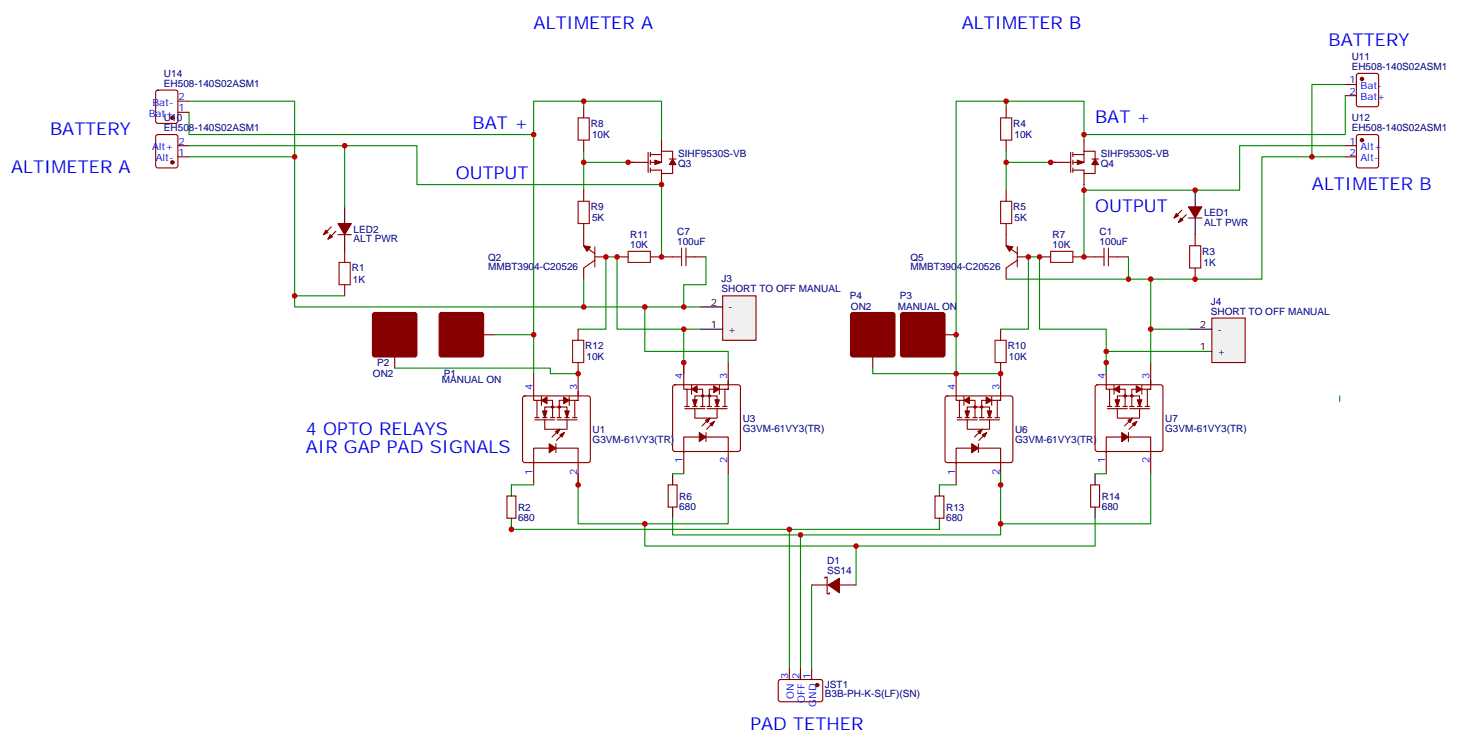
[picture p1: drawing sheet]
<svg xmlns="http://www.w3.org/2000/svg" width="464mm" height="236mm" viewBox="0 0 464 236" stroke-linecap="round" stroke-linejoin="round" font-family="sans-serif">
<g fill="none" stroke="#a10000" stroke-width=".35">
<path d="M183.4 37.4h3.6v7.1h-3.6zM317.5 37.4h3.5v7.1h-3.5zM183.4 63.9h3.6v7h-3.6zM199.3 79.7h7.1v3.6h-7.1zM216.3 78.7v5.6M217.7 78.7v5.6M317.5 63.9h3.5v7h-3.5zM333.4 79.7h7v3.6h-7zM350.3 78.7v5.6M351.7 78.7v5.6M377.5 78h3.5v7h-3.5zM107.6 83.3h3.5v7h-3.5z"/>
<path d="M213.4 81.5h2.9M217.7 81.5h2.8M347.5 81.5h2.8M351.7 81.5h2.8M181.7 108h3.5v7h-3.5zM315.7 108h3.6v7h-3.6z"/>
</g>
<g fill="none" stroke="#870000" stroke-width=".35">
<path d="M185.2 33.9v3.5M319.3 33.9v3.5M185.2 44.5v3.5M319.3 44.5v3.5M105.1 72l-2.4 2.4M106.5 73.4l-2.4 2.4M107.2 74.4h4.3M109.4 79.7v3.6M185.2 60.3v3.6M185.2 70.9v3.5M319.3 60.3v3.6M319.3 70.9v3.5"/>
<path d="M375 66.7l-2.5 2.4M376.4 68.1l-2.5 2.5M377.1 69.1h4.3M379.2 74.4v3.6M109.4 90.3v3.5M195.8 81.5h3.5M206.4 81.5h7M220.5 81.5h3.5M329.8 81.5h3.6M340.4 81.5h7.1M354.5 81.5h3.6M379.2 85v3.5"/>
<path d="M169.3 118.5v8.5h1.1v5.3M183.4 104.4v3.6M183.4 115v12M217 115v8.5h1v5.3M231.1 115v8.5M303.4 118.5v8.5h1v5.3M317.5 104.4v3.6M317.5 115v12M351 115v8.5h1.1v5.3M365.1 115v8.5M166 125.8l.5-.2h20.1l.5 .2 .2 .5v19.8l-.2 .4-.5 .3h-20.1l-.5-.3-.2-.4v-19.8zM169.7 133.2h6.3"/>
<path d="M169.7 132.5h1.4M170.4 127h1.4M171.8 125.8v2.8M172.2 132.5h1.4M172.9 133.2v2.8M172.9 136.2h7M173.6 127h1.7v2.1h-2.4v3.2M174.6 132.5h1.4M175.3 132.3v-3.2h4.6v3.2M176.7 133.2h6.4M176.7 132.5h1.5M177.6 136.2l-2.4 2.4"/>
<path d="M178.9 127h-1.5v5.3M179 137.2l-2.4 2.5M179.2 132.5h1.4M179.9 133.2v2.8M180.6 127h2.8h-.3M180.6 125.8v2.8M181.7 132.5h1.4M182.4 127v5.3M213.7 122.3l.4-.2h20.1l.5 .2 .2 .5v19.7l-.2 .5-.5 .2h-20.1l-.5-.2-.2-.5v-19.7zM217.3 129.6h6.4M217.3 128.9h1.4M218 123.5h1.4"/>
<path d="M219.4 122.2v2.9M219.8 128.9h1.4M220.5 129.6v2.9M220.5 132.6h7M221.2 123.5h1.8v2.1h-2.5v3.2M222.2 128.9h1.5M223 128.8v-3.2h4.5v3.2M224 137.2v2.9M224.4 129.6h6.3M224.4 128.9h1.4M225.2 132.6l-2.4 2.5M226.5 123.5h-1.4v5.3"/>
<path d="M226.7 133.7l-2.5 2.5M226.8 128.9h1.4M227.5 129.6v2.9M228.2 123.5h2.9h-.4M228.2 122.2v2.9M229.3 128.9h1.4M230 123.5v5.3M300.1 125.8l.5-.2h20.1l.5 .2 .2 .5v19.8l-.3 .4-.4 .3h-20.1l-.5-.3-.2-.4v-19.8zM303.7 133.2h6.4M303.7 132.5h1.5M304.4 127h1.5M305.9 125.8v2.8"/>
<path d="M306.2 132.5h1.4M306.9 136.2h7.1M306.9 133.2v2.8M307.6 127h1.8v2.1h-2.5v3.2M308.7 132.5h1.4M309.4 132.3v-3.2h4.6v3.2M310.8 133.2h6.3M310.8 132.5h1.4M311.7 136.2l-2.5 2.4M312.9 127h-1.4v5.3M313.1 137.2l-2.5 2.5M313.3 132.5h1.4"/>
<path d="M314 133.2v2.8M314.7 127h2.8h-.4M314.7 125.8v2.8M315.7 132.5h1.4M316.4 127v5.3M347.7 122.3l.5-.2h20.1l.5 .2 .2 .5v19.7l-.2 .5-.5 .2h-20.1l-.5-.2-.2-.5v-19.7zM351.4 129.6h6.3M351.4 128.9h1.4M352.1 123.5h1.4M353.5 122.2v2.9M353.8 128.9h1.4M354.5 132.6h7.1"/>
<path d="M354.5 129.6v2.9M355.2 123.5h1.8v2.1h-2.5v3.2M356.3 128.9h1.4M357 128.8v-3.2h4.6v3.2M358.1 137.2v2.9M358.4 129.6h6.4M358.4 128.9h1.4M359.3 132.6l-2.5 2.5M360.5 123.5h-1.4v5.3M360.7 133.7l-2.5 2.5M360.9 128.9h1.4M361.6 129.6v2.9"/>
<path d="M362.3 123.5h2.8h-.3M362.3 122.2v2.9M363.4 128.9h1.4M364.1 123.5v5.3M169.3 147.1v-4.9h14.1v11.6M169.3 146.8v7M176.4 140.8v2.8M217 143.6v-5h14.1v11.7M217 143.2v7.1M303.4 147.1v-4.9h14.1v11.6M303.4 146.8v7M310.4 140.8v2.8"/>
<path d="M351 143.6v-5h14.1v11.7M351 143.2v7.1"/>
<circle cx="175.3" cy="129.1" r=".35"/>
<circle cx="177.4" cy="129.1" r=".35"/>
<circle cx="223" cy="125.6" r=".35"/>
<circle cx="225.1" cy="125.6" r=".35"/>
<circle cx="309.4" cy="129.1" r=".35"/>
<circle cx="311.5" cy="129.1" r=".35"/>
<circle cx="357" cy="125.6" r=".35"/>
<circle cx="359.1" cy="125.6" r=".35"/>
</g>
<g fill="none" stroke="#008700" stroke-width=".35">
<path d="M60 35.6v7.1h109.3M60 32.1h33.5v17.6h-33.5M185.2 32.1h-15.9v86.4M185.2 33.9v-1.8h24.7v12.4M319.3 33.9v-1.8h24.7v12.4M319.3 32.1h-15.9v86.4M426.9 30.3v12.4h-82.9M426.9 26.8h-10.6v22.9h10.6M60 46.2h49.4v19.4M109.4 46.2h22.9v12.4h77.6v22.9M185.2 48v3.5h15.9M185.2 51.5v8.8"/>
<path d="M319.3 48v3.5h15.8M319.3 51.5v8.8M416.3 49.7h-15.9v38.8h-42.3M426.9 46.2h-33.6v14.1h-49.3v-1.7M344 60.3v21.2M358.1 81.5v7h-38.8M365.1 88.5v26.5M183.4 104.4h8.9v-22.9h3.5v22.9h21.2v14.1M317.5 104.4h8.8v-22.9h3.5v22.9h21.2v14.1M183.4 150.3v15.9h47.7v-15.9M317.5 150.3v15.9h47.6v-15.9M162.3 166.2v1.7h135.8"/>
<path d="M204.6 166.2v7h67v12.4M213.4 164.4v5.3h104.1v-3.5M250.5 167.9v44.1M254 169.7v42.3"/>
</g>
<path d="M109.4 65.6v5.3M109.4 74.4v5.3M379.2 60.3v5.3M379.2 69.1v5.3" fill="none" stroke="#000" stroke-width=".35"/>
<g fill="#870000" stroke="#870000" stroke-width=".35">
<path d="M107.2 70.9h4.3l-2.1 3.5z"/>
<path d="M104.8 74.4l.7 .7-1.4 .7z"/>
<path d="M103.4 73l.7 .7-1.4 .7z"/>
<path d="M226.5 122.4l1.7 1.1-1.7 1z"/>
<path d="M221.9 137.2l2.1 1.4-2.1 1.5z"/>
<path d="M225.2 134.4l1.5-.7-.7 1.4z"/>
<path d="M223.8 133.4l1.4-.8-.7 1.5z"/>
<path d="M219.8 126.8h1.4l-.7 2.1z"/>
<path d="M219.4 123.5l1.8-1.1v2.1z"/>
<path d="M226.8 126.8h1.4l-.7 2.1z"/>
<path d="M178.9 125.9l1.7 1.1-1.7 1.1z"/>
<path d="M174.3 140.8l2.1 1.4-2.1 1.4z"/>
<path d="M177.6 137.9l1.4-.7-.7 1.4z"/>
<path d="M176.2 136.9l1.4-.7-.7 1.4z"/>
<path d="M172.2 130.4h1.4l-.7 2.1z"/>
<path d="M171.8 127l1.8-1.1v2.2z"/>
<path d="M179.2 130.4h1.4l-.7 2.1z"/>
<path d="M312.9 125.9l1.8 1.1-1.8 1.1z"/>
<path d="M308.3 140.8l2.1 1.4-2.1 1.4z"/>
<path d="M311.7 137.9l1.4-.7-.7 1.4z"/>
<path d="M310.3 136.9l1.4-.7-.7 1.4z"/>
<path d="M306.2 130.4h1.4l-.7 2.1z"/>
<path d="M305.9 127l1.7-1.1v2.2z"/>
<path d="M313.3 130.4h1.4l-.7 2.1z"/>
<path d="M360.5 122.4l1.8 1.1-1.8 1z"/>
<path d="M356 137.2l2.1 1.4-2.1 1.5z"/>
<path d="M359.3 134.4l1.4-.7-.7 1.4z"/>
<path d="M357.9 133.4l1.4-.8-.7 1.5z"/>
<path d="M353.8 126.8h1.4l-.7 2.1z"/>
<path d="M353.5 123.5l1.7-1.1v2.1z"/>
<path d="M360.9 126.8h1.4l-.7 2.1z"/>
<path d="M377.1 65.6h4.3l-2.2 3.5z"/>
<path d="M374.6 69.1l.8 .7-1.5 .8z"/>
<path d="M373.2 67.7l.7 .7-1.4 .7z"/>
</g>
<path d="M229.3 93.8h10.6v14.2h-10.6z" fill="#f0f0f0" stroke="#870000" stroke-width=".35"/>
<path d="M222.2 97.4h7.1M222.2 104.4h7.1" fill="none" stroke="#000" stroke-width=".35"/>
<path d="M217 104.4h5.2" fill="none" stroke="#008700" stroke-width=".35"/>
<path d="M384.5 100.9h10.6v14.1h-10.6z" fill="#f0f0f0" stroke="#870000" stroke-width=".35"/>
<path d="M377.5 111.5h7M377.5 104.4h7M162.3 153.8v3.5M213.4 150.3v3.5M298.1 153.8v3.5M347.5 150.3v3.5M162.3 164.4v3.5M213.4 160.9v3.5M298.1 164.4v3.5M347.5 160.9v3.5" fill="none" stroke="#000" stroke-width=".35"/>
<g fill="none" stroke="#008700" stroke-width=".35">
<path d="M93.5 49.7v44.1h15.9M93.5 93.8v3.6h91.7M185.2 88.5v8.9h37M204.6 97.4v14.1h26.5v3.5M224 81.5v8.8h-7v7.1M125.2 116.8h49.4v1.7h8.8M157 106.2h12.3M276.9 116.8v1.7h40.6M351 111.5h26.5M365.1 104.4h12.4M425.1 125.6v1.8M162.3 153.8h7"/>
<path d="M213.4 150.3h3.6M298.1 153.8h5.3M347.5 150.3h3.5M347.5 164.4v8.8h-75.9M257.5 185.6v26.4"/>
</g>
<g fill="#870000" stroke="#870000" stroke-width=".35">
<path d="M139.6 99.3l.5-.2h12.7l.5 .2 .2 .5v12.7l-.3 .5-.4 .2h-12.7l-.5-.2-.3-.5v-12.7z"/>
<path d="M118.4 99.3l.5-.2h12.7l.5 .2 .2 .5v12.7l-.2 .5-.5 .2h-12.7l-.5-.2-.2-.5v-12.7z"/>
<path d="M286 99.3l.5-.2h12.7l.5 .2 .2 .5v12.7l-.3 .5-.4 .2h-12.7l-.5-.2-.2-.5v-12.7z"/>
<path d="M270.1 99.3l.5-.2h12.7l.5 .2 .2 .5v12.7l-.2 .5-.5 .2h-12.7l-.5-.2-.2-.5v-12.7z"/>
<path d="M207.8 50.8l2.1 .7-2.1 .7z"/>
<path d="M213.4 50.4l1.1 1.8h-2.1z"/>
<path d="M341.8 50.8l2.2 .7-2.2 .7z"/>
<path d="M347.5 50.4l1 1.8h-2.1z"/>
<path d="M319.3 78l2.1 .3-1.1 1.4z"/>
<path d="M185.2 78l2.1 .3-1 1.4z"/>
<path d="M262.8 185.6l3.5-2.2v4.6z"/>
<circle cx="54.7" cy="37.4" r=".53"/>
<circle cx="54.7" cy="51.5" r=".53"/>
<circle cx="432.2" cy="25" r=".53"/>
<circle cx="432.2" cy="44.5" r=".53"/>
<circle cx="259.3" cy="217.3" r=".53"/>
</g>
<g fill="none" stroke="#870000" stroke-width=".35">
<path d="M49.6 28.8l.5-.2h5.6l.7 .4v9.5l-.4 .6-5.9 .1-.7-.5v-9.4zM56.4 35.6h3.6M56.4 32.1h3.6M426.9 26.8h3.5M426.9 30.3h3.5M430.6 23.5l.5-.2h5.6l.7 .4v9.5l-.4 .6-5.9 .1-.7-.5v-9.4zM49.6 42.9l.5-.2h5.6l.7 .4v9.5l-.4 .6-5.9 .1-.7-.5v-9.4zM56.4 49.7h3.6M56.4 46.2h3.6M199.3 51.5h6.4M205.7 48.3v6.4M206.4 49h3.5"/>
<path d="M206.4 48.3v1.4M206.4 50.8v1.4M206.4 53.3v1.4M209.9 48h3.5v2.8M209.9 48v3.5h-3.5M209.9 44.5v3.5M209.9 55v3.6M212.4 50.4h2.1M213.4 51.5v3.5h-3.5v-1h-3.5M333.4 51.5h6.3M339.7 48.3v6.4M340.4 49h3.6"/>
<path d="M340.4 48.3v1.4M340.4 50.8v1.4M340.4 53.3v1.4M344 48h3.5v2.8M344 48v3.5h-3.6M344 44.5v3.5M344 55v3.6M346.4 50.4h2.1M347.5 51.5v3.5h-3.5v-1h-3.6M426.9 49.7h3.5M426.9 46.2h3.5M430.6 42.9l.5-.2h5.6l.7 .4v9.5l-.4 .6-5.9 .1-.7-.5v-9.4z"/>
<path d="M185.2 74.4v3.6l3.5 2.4M188.7 78.3v6.4M319.3 74.4v3.6l3.5 2.4M322.8 78.3v6.4M188.7 81.5h3.6M188.7 82.6l-3.5 2.4v3.5M322.8 82.6l-3.5 2.4v3.5M322.8 81.5h3.5M125.2 113.2v3.6M153.5 106.2h3.5M276.9 113.2v3.6M299.9 106.2h3.5"/>
<path d="M160.9 157.3h2.8v7.1h-2.8zM212 153.8h2.8v7.1h-2.8zM296.7 157.3h2.8v7.1h-2.8zM346.1 153.8h2.8v7.1h-2.8zM257.5 185.6h5.3M261.8 183.4v-.3h.7v5.3h.7v-.4M266.3 185.6h5.3M247.2 215.8l.4-.3 13 .1 .5 .7-.1 5.9-.7 .4-12.9-.1-.5-.6v-5.6zM250.5 212v3.5M254 212v3.5M257.5 212v3.5"/>
</g>
<g fill="#c00">
<circle cx="209.9" cy="81.5" r=".88"/>
<circle cx="109.4" cy="46.2" r=".88"/>
<circle cx="185.2" cy="51.5" r=".88"/>
<circle cx="217" cy="115" r=".88"/>
<circle cx="183.4" cy="153.8" r=".88"/>
<circle cx="317.5" cy="153.8" r=".88"/>
<circle cx="351" cy="115" r=".88"/>
<circle cx="319.3" cy="51.5" r=".88"/>
<circle cx="344" cy="42.7" r=".88"/>
<circle cx="344" cy="81.5" r=".88"/>
<circle cx="344" cy="60.3" r=".88"/>
<circle cx="379.2" cy="60.3" r=".88"/>
<circle cx="250.5" cy="167.9" r=".88"/>
<circle cx="254" cy="169.7" r=".88"/>
<circle cx="204.6" cy="166.2" r=".88"/>
<circle cx="358.1" cy="88.5" r=".88"/>
<circle cx="416.3" cy="49.7" r=".88"/>
<circle cx="379.2" cy="88.5" r=".88"/>
<circle cx="183.4" cy="118.5" r=".88"/>
<circle cx="93.5" cy="49.7" r=".88"/>
<circle cx="185.2" cy="97.4" r=".88"/>
<circle cx="217" cy="97.4" r=".88"/>
<circle cx="93.5" cy="93.8" r=".88"/>
<circle cx="209.9" cy="58.6" r=".88"/>
<circle cx="199.3" cy="51.5" r=".88"/>
<circle cx="333.4" cy="51.5" r=".88"/>
<circle cx="317.5" cy="118.5" r=".88"/>
<circle cx="162.3" cy="167.9" r=".88"/>
<circle cx="271.6" cy="173.2" r=".88"/>
<circle cx="317.5" cy="166.2" r=".88"/>
<circle cx="192.3" cy="81.5" r=".88"/>
<circle cx="195.8" cy="81.5" r=".88"/>
<circle cx="217" cy="104.4" r=".88"/>
<circle cx="169.3" cy="106.2" r=".88"/>
<circle cx="169.3" cy="42.7" r=".88"/>
<circle cx="185.2" cy="32.1" r=".88"/>
<circle cx="319.3" cy="32.1" r=".88"/>
<circle cx="326.3" cy="81.5" r=".88"/>
<circle cx="329.8" cy="81.5" r=".88"/>
<circle cx="365.1" cy="88.5" r=".88"/>
<circle cx="204.6" cy="97.4" r=".88"/>
<circle cx="365.1" cy="104.4" r=".88"/>
<circle cx="351" cy="111.5" r=".88"/>
<circle cx="303.4" cy="106.2" r=".88"/>
<circle cx="303.4" cy="118.5" r=".88"/>
</g>
<g font-size="5.6" fill="#00f">
<text x="169.3" y="9.2">ALTIMETER A</text>
<text x="305.2" y="9.2">ALTIMETER B</text>
<text x="421.6" y="14.5">BATTERY</text>
<text x="149.9" y="40.9">BAT +</text>
<text x="347.5" y="39.2">BAT +</text>
<text x="15.9" y="42.7">BATTERY</text>
<text x="3.5" y="55">ALTIMETER A</text>
<text x="144.6" y="56.8">OUTPUT</text>
<text x="416.3" y="60.3">ALTIMETER B</text>
<text x="347.5" y="67.4">OUTPUT</text>
<text x="97" y="137.9">4 OPTO RELAYS</text>
<text x="97" y="143.6">AIR GAP PAD SIGNALS</text>
<text x="238.1" y="231.4">PAD TETHER</text>
</g>
<g font-size="3.2" fill="#000080">
<text x="428.9" y="22.2">EH508-140S02ASM1</text>
<text x="428.9" y="19.1">U11</text>
<text x="52" y="27.5">EH508-140S02ASM1</text>
<text x="52" y="24.3">U14</text>
<text x="52" y="41.6">EH508-140S02ASM1</text>
<text x="52" y="38.5">U10</text>
<text x="187.5" y="40.2">R8</text>
<text x="321.5" y="40.2">R4</text>
<text x="428.9" y="41.6">EH508-140S02ASM1</text>
<text x="428.9" y="38.5">U12</text>
<text x="187.8" y="43.8">10K</text>
<text x="321.9" y="43.8">10K</text>
<text x="215.2" y="49.7">SIHF9530S-VB</text>
<text x="215.2" y="52.8">Q3</text>
<text x="349.2" y="49.7">SIHF9530S-VB</text>
<text x="349.2" y="52.8">Q4</text>
<text x="187.5" y="66.7">R9</text>
<text x="187.8" y="70.2">5K</text>
<text x="321.5" y="66.7">R5</text>
<text x="321.9" y="70.2">5K</text>
<text x="382.1" y="71.6">ALT PWR</text>
<text x="382.1" y="68.5">LED1</text>
<text x="112.2" y="76.9">ALT PWR</text>
<text x="112.2" y="73.8">LED2</text>
<text x="200" y="75.4">R11</text>
<text x="214.9" y="77.6">100uF</text>
<text x="214.9" y="74.4">C7</text>
<text x="334" y="75.4">R7</text>
<text x="348.9" y="77.6">100uF</text>
<text x="348.9" y="74.4">C1</text>
<text x="154.9" y="82.6">Q2</text>
<text x="199.9" y="78.7">10K</text>
<text x="288.9" y="82.6">Q5</text>
<text x="334" y="78.7">10K</text>
<text x="381.5" y="80.8">R3</text>
<text x="111.6" y="86.1">R1</text>
<text x="112" y="89.6">1K</text>
<text x="154.9" y="85.7">MMBT3904-C20526</text>
<text x="229" y="89.6">J3</text>
<text x="288.9" y="85.7">MMBT3904-C20526</text>
<text x="381.9" y="84.3">1K</text>
<text x="229" y="92.8">SHORT TO OFF MANUAL</text>
<text x="269.6" y="95">P4</text>
<text x="285.5" y="95">P3</text>
<text x="270" y="98.5">ON2</text>
<text x="284.8" y="98.5">MANUAL ON</text>
<text x="384.2" y="99.8">SHORT TO OFF MANUAL</text>
<text x="384.2" y="96.7">J4</text>
<text x="185.7" y="110.8">R12</text>
<text x="319.8" y="110.8">R10</text>
<text x="118.3" y="119.7">ON2</text>
<text x="119.7" y="116.1">P2</text>
<text x="140.9" y="119.7">P1</text>
<text x="186.1" y="114.3">10K</text>
<text x="320.1" y="114.3">10K</text>
<text x="140.2" y="121.4">MANUAL ON</text>
<text x="188" y="137.4">U1</text>
<text x="235.7" y="137">G3VM-61VY3(TR)</text>
<text x="235.7" y="133.8">U3</text>
<text x="322.1" y="137.4">U6</text>
<text x="369.7" y="137">G3VM-61VY3(TR)</text>
<text x="369.7" y="133.8">U7</text>
<text x="188" y="140.5">G3VM-61VY3(TR)</text>
<text x="322.1" y="140.5">G3VM-61VY3(TR)</text>
<text x="215.5" y="161.7">680</text>
<text x="215.5" y="158.5">R6</text>
<text x="349.6" y="161.7">680</text>
<text x="349.6" y="158.5">R14</text>
<text x="164.4" y="165.2">680</text>
<text x="164.4" y="162">R2</text>
<text x="300.2" y="165.2">680</text>
<text x="300.2" y="162">R13</text>
<text x="262.5" y="178.9">D1</text>
<text x="262.5" y="182">SS14</text>
<text x="261.8" y="221.2">B3B-PH-K-S(LF)(SN)</text>
<text x="261.8" y="218.1">JST1</text>
</g>
<g font-size="3.2" fill="#00f">
<text x="428.2" y="26.5">1</text>
<text x="428.2" y="30">2</text>
<text x="431.7" y="28.2">Bat-</text>
<text x="48.4" y="33.5">Bat-</text>
<text x="56.6" y="35.3">1</text>
<text x="56.6" y="31.8">2</text>
<text x="431.7" y="31.8">Bat+</text>
<text x="47.2" y="37">Bat+</text>
<text x="48.3" y="47.6">Alt+</text>
<text x="56.6" y="45.9">2</text>
<text x="428.2" y="45.9">1</text>
<text x="431.7" y="47.6">Alt+</text>
<text x="49.4" y="51.2">Alt-</text>
<text x="56.6" y="49.4">1</text>
<text x="428.2" y="49.4">2</text>
<text x="431.7" y="51.2">Alt-</text>
<text x="169" y="123.8" transform="rotate(-90 169 123.8)">4</text>
<text x="183.1" y="123.8" transform="rotate(-90 183.1 123.8)">3</text>
<text x="216.6" y="120.3" transform="rotate(-90 216.6 120.3)">4</text>
<text x="230.7" y="120.3" transform="rotate(-90 230.7 120.3)">3</text>
<text x="303" y="123.8" transform="rotate(-90 303 123.8)">4</text>
<text x="317.1" y="123.8" transform="rotate(-90 317.1 123.8)">3</text>
<text x="350.7" y="120.3" transform="rotate(-90 350.7 120.3)">4</text>
<text x="364.8" y="120.3" transform="rotate(-90 364.8 120.3)">3</text>
<text x="216.6" y="147" transform="rotate(-90 216.6 147)">1</text>
<text x="230.7" y="147" transform="rotate(-90 230.7 147)">2</text>
<text x="350.7" y="147" transform="rotate(-90 350.7 147)">1</text>
<text x="364.8" y="147" transform="rotate(-90 364.8 147)">2</text>
<text x="169" y="150.5" transform="rotate(-90 169 150.5)">1</text>
<text x="183.1" y="150.5" transform="rotate(-90 183.1 150.5)">2</text>
<text x="303" y="150.5" transform="rotate(-90 303 150.5)">1</text>
<text x="317.1" y="150.5" transform="rotate(-90 317.1 150.5)">2</text>
<text x="250.1" y="215.4" transform="rotate(-90 250.1 215.4)">3</text>
<text x="253.6" y="215.4" transform="rotate(-90 253.6 215.4)">2</text>
<text x="257.2" y="215.4" transform="rotate(-90 257.2 215.4)">1</text>
<text x="251.9" y="221.7" transform="rotate(-90 251.9 221.7)">ON</text>
<text x="255.4" y="223" transform="rotate(-90 255.4 223)">OFF</text>
<text x="258.9" y="224.1" transform="rotate(-90 258.9 224.1)">GND</text>
</g>
<g font-size="3.2">
<text x="225.5" y="97">2</text>
<text x="231.1" y="98.4">-</text>
<text x="225.5" y="104.1">1</text>
<text x="231.1" y="105.5">+</text>
<text x="380.7" y="104.1">2</text>
<text x="386.3" y="105.5">-</text>
<text x="380.7" y="111.1">1</text>
<text x="386.3" y="112.5">+</text>
</g>
</svg>
